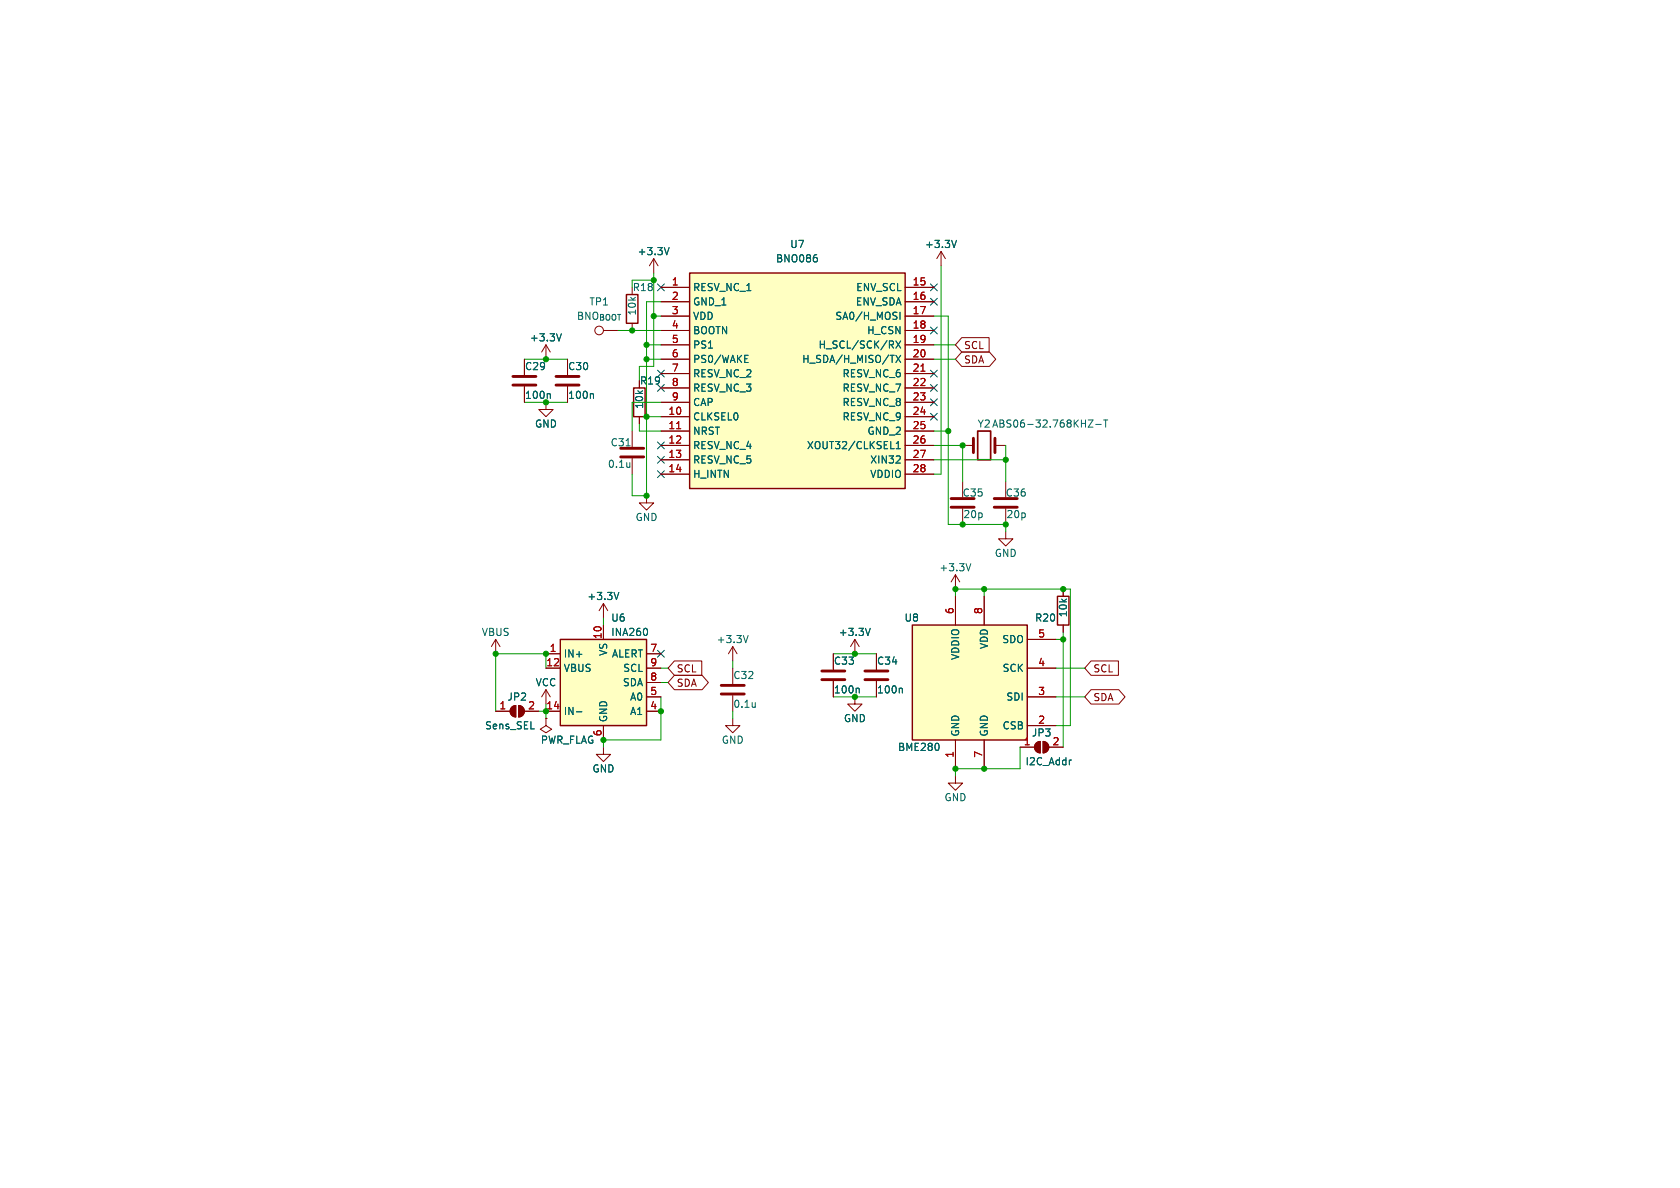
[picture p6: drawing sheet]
<svg xmlns="http://www.w3.org/2000/svg" width="297mm" height="210mm" viewBox="0 0 297 210" stroke-linecap="round" stroke-linejoin="round" font-family="sans-serif">
<path d="M186.9 105.4h2.1v5.1h-2.1z" fill="none" stroke="#840000" stroke-width=".25"/>
<path d="M188 104.1v1.3M188 110.5v1.3M106.7 132.1v1.3h-1.3l1.3 1.2 1.2-1.2h-1.2" fill="none" stroke="#840000" stroke-width=".18"/>
<path d="M161.3 110.5h20.3v20.3h-20.3z" fill="#ffffc2"/>
<path d="M161.3 110.5h20.3v20.3h-20.3z" fill="none" stroke="#840000" stroke-width=".25"/>
<g fill="none" stroke="#840000" stroke-width=".18">
<path d="M170.2 85.1v2.8M170.2 89.9v2.8M177.8 94v1.3h-1.3l1.3 1.2 1.3-1.2h-1.3M87.6 113l-.7 1.3M87.6 113l.8 1.3M87.6 113v2.6M129.5 114.3l-.7 1.3M129.5 114.3l.8 1.3M129.5 114.3v2.5M147.3 115.6v2.8M151.1 113l.8 1.3M151.1 113l-.7 1.3"/>
<path d="M151.1 113v2.6M154.9 115.6v2.8M168.9 101.6v2.5M168.9 105.4v5.1M168.9 101.6l-.8 1.3M168.9 101.6l.8 1.3M174 105.4v5.1M181.6 113h5.1M181.6 118.1h5.1M87.6 125.7h2.6M90.5 125l.7-.3v2a1.02 1.02 0 0 1-.9-.6 1.02 1.02 0 0 1 .2-1.1zM91.7 124.7a1.02 1.02 0 0 1 1 1 1.02 1.02 0 0 1-1 1z"/>
<path d="M92.7 125.7h2.5M96.5 121.9l-.7 1.3M96.5 121.9l.8 1.3M96.5 121.9v2.6M147.3 120.4v2.8M151.1 123.2v1.3h-1.2l1.2 1.2 1.3-1.2h-1.3M154.9 120.4v2.8M168.9 137.2v1.2h-1.3l1.3 1.3 1.3-1.3h-1.3M168.9 130.8v5.1M174 130.8v5.1M180.3 132.1h2.6M181.6 123.2h5.1"/>
<path d="M181.6 128.3h5.1M183.2 131.4l.7-.3v2a1.02 1.02 0 0 1-.9-.6 1.02 1.02 0 0 1 .2-1.1zM184.4 131.1a1.02 1.02 0 0 1 1 1 1.02 1.02 0 0 1-1 1zM185.4 132.1h2.6"/>
</g>
<path d="M171.6 99.6l-.4 1.3M132.3 112.3l-.5 1.3M153.9 111.1l-.5 1.2M151.7 121.7l.2 .1v.7M159.3 121.7l.2 .1v.7M166 131.6v.8M189.3 134.4h.1" fill="none" stroke="#006464" stroke-width=".18"/>
<g fill="#840000" stroke="#840000" stroke-width=".18">
<path d="M183.2 131.4l.7-.3v2a1.02 1.02 0 0 1-.9-.6 1.02 1.02 0 0 1 .2-1.1z"/>
<path d="M184.4 131.1a1.02 1.02 0 0 1 1 1 1.02 1.02 0 0 1-1 1z"/>
<path d="M90.5 125l.7-.3v2a1.02 1.02 0 0 1-.9-.6 1.02 1.02 0 0 1 .2-1.1z"/>
<path d="M91.7 124.7a1.02 1.02 0 0 1 1 1 1.02 1.02 0 0 1-1 1z"/>
</g>
<path d="M168.1 89.7h4.1M168.1 88.1h4.1M145.3 118.6h4.1M152.9 118.6h4.1M145.3 120.1h4.1M152.9 120.1h4.1" fill="none" stroke="#840000" stroke-width=".51"/>
<path d="M121.9 48.3h38.1v38.1h-38.1z" fill="#ffffc2"/>
<path d="M110.7 52.1h2.1v5.1h-2.1zM121.9 48.3h38.1v38.1h-38.1z" fill="none" stroke="#840000" stroke-width=".25"/>
<g fill="none" stroke="#840000" stroke-width=".18">
<path d="M111.8 57.2v1.2M115.6 45.7l-.8 1.3M115.6 45.7l.7 1.3M115.6 45.7v2.6M116.8 50.8h5.1M116.8 53.3h5.1M116.8 55.9h5.1M116.8 58.4h5.1M160 50.8h5.1M160 53.3h5.1M160 55.9h5.1M160 58.4h5.1"/>
<path d="M166.4 44.5l-.8 1.2M166.4 44.5l.7 1.2M166.4 44.5v2.5M96.5 71.1v1.3h-1.3l1.3 1.3 1.3-1.3h-1.3M111.8 76.2v2.8M116.8 61h5.1M116.8 63.5h5.1M116.8 66h5.1M116.8 68.6h5.1M116.8 71.1h5.1M116.8 73.7h5.1M116.8 76.2h5.1"/>
<path d="M116.8 78.7h5.1M160 61h5.1M160 63.5h5.1M160 66h5.1M160 68.6h5.1M160 71.1h5.1M160 73.7h5.1M160 76.2h5.1M160 78.7h5.1M170.2 78.7h1.9M175.9 78.7h1.9M111.8 81v2.8"/>
<path d="M114.3 87.6v1.3h-1.3l1.3 1.3 1.3-1.3h-1.3M116.8 81.3h5.1M116.8 83.8h5.1M160 81.3h5.1M160 83.8h5.1M177.8 85.1v2.8M177.8 89.9v2.8M106.7 106.7l-.8 1.3M106.7 106.7l.7 1.3M106.7 106.7v2.5M96.5 127v1.3l-1 .6 1 .6 1-.6-1-.6M96.5 127h.1"/>
<path d="M129.5 127v1.3h-1.2l1.2 1.2 1.3-1.2h-1.3"/>
</g>
<g fill="none" stroke="#006464" stroke-width=".18">
<path d="M118.3 43.8l-.4 1.2M144.4 45.6l.1 .2-.1 .4M159.1 55.2v1.3M169.1 42.5l-.4 1.3M110.7 78.8h.7M131.7 63.4h.4M131.7 64.1h.6M131.7 62.8h.6M157.5 79.3h.6M158.4 60.3l.8 1.2M158.4 62.8l.8 1.3M158.4 79.3h.8"/>
<path d="M158.4 78.4l.4-.4v1.3M159.2 60.3l-.8 1.2M159.2 62.8l-.8 1.3M192.4 74.2h.8l-.8 1.3h.8M193.7 75h1M195.1 74.2h.7M195.5 74.2v1.3M111.3 81.8v.8M111.3 82.5v.1M109.4 104.7l-.4 1.3"/>
</g>
<path d="M119.6 75.8h.7M162.8 65.6h.7" fill="none" stroke="#a90000" stroke-width=".18"/>
<path d="M109.7 79.2h4.1M172.1 77.5v2.5M175.9 77.5v2.5M109.7 80.8h4.1M175.8 89.7h4M175.8 88.1h4" fill="none" stroke="#840000" stroke-width=".51"/>
<path d="M172.8 76.2h2.3v5.1h-2.3z" fill="none" stroke="#840000" stroke-width=".3"/>
<path d="M99.1 113h15.2v15.3h-15.2z" fill="#ffffc2"/>
<path d="M112 68.6h2v5.1h-2zM99.1 113h15.2v15.3h-15.2z" fill="none" stroke="#840000" stroke-width=".25"/>
<g fill="none" stroke="#840000" stroke-width=".18">
<path d="M106.7 58.4h2.5M116.8 58.4h5.1M116.8 50.8h5.1M116.8 53.3h5.1M116.8 55.9h5.1M160 58.4h5.1M160 50.8h5.1M160 53.3h5.1M160 55.9h5.1M170 59.7h4.9v2.5h-4.9l-1.1-1.2zM92.7 63.5v2.8M92.7 68.3v2.8"/>
<path d="M96.5 61l.8 1.2M96.5 61l-.7 1.2M96.5 61v2.5M100.3 63.5v2.8M100.3 68.3v2.8M113 73.7v1.2M116.8 61h5.1M116.8 63.5h5.1M116.8 66h5.1M116.8 68.6h5.1M116.8 71.1h5.1M116.8 73.7h5.1"/>
<path d="M116.8 76.2h5.1M116.8 78.7h5.1M160 61h5.1M160 63.5h5.1M160 66h5.1M160 68.6h5.1M160 71.1h5.1M160 73.7h5.1M160 76.2h5.1M160 78.7h5.1M170 62.2h4.9l1.1 1.3-1.1 1.3h-4.9l-1.1-1.3zM116.8 81.3h5.1"/>
<path d="M116.8 83.8h5.1M160 81.3h5.1M160 83.8h5.1M96.5 115.6h2.6M96.5 118.1h2.6M106.7 110.5v2.5M114.3 115.6h2.5M114.3 118.1h2.5M119.2 119.4h4.9l1.1 1.3-1.1 1.2h-4.9l-1.1-1.2zM119.2 116.8h4.9v2.6h-4.9l-1.1-1.3zM129.5 118.1v2.8M147.3 115.6v2.8"/>
<path d="M154.9 115.6v2.8M168.9 105.4v5.1M174 105.4v5.1M181.6 118.1h5.1M181.6 113h5.1M188 104.1v1.3M188 110.5v1.3M192.9 116.8h4.8v2.6h-4.8l-1.1-1.3zM87.6 125.7h2.6M92.7 125.7h2.5M96.5 127h.1M96.5 125.7h2.6"/>
<path d="M106.7 128.3v2.5M114.3 125.7h2.5M114.3 120.7h2.5M114.3 123.2h2.5M129.5 122.9v2.8M147.3 120.4v2.8M154.9 120.4v2.8M168.9 130.8v5.1M174 130.8v5.1M180.3 132.1h2.6M181.6 123.2h5.1M181.6 128.3h5.1"/>
<path d="M185.4 132.1h2.6M192.9 121.9h4.9l1.1 1.3-1.1 1.3h-4.9l-1.1-1.3z"/>
<circle cx="105.9" cy="58.4" r=".76"/>
</g>
<g fill="none" stroke="#006464" stroke-width=".18">
<path d="M99.2 59l-.4 1.3M118.3 43.8l-.4 1.2M144.4 45.6l.1 .2-.1 .4M159.1 55.2v1.3M169.1 42.5l-.4 1.3M97.1 69.6l.2 .2v.6M104.7 69.6l.2 .2v.6M131.7 63.4h.4M131.7 64.1h.6M131.7 62.8h.6M157.5 79.3h.6M158.4 60.3l.8 1.2"/>
<path d="M158.4 62.8l.8 1.3M158.4 79.3h.8M158.4 78.4l.4-.4v1.3M159.2 60.3l-.8 1.2M159.2 62.8l-.8 1.3M109.4 104.7l-.4 1.3M114.4 111.2l.1 .4-.1 .6M153.9 111.1l-.5 1.2M101.9 125.8h1M133.5 124.2v.8M133.5 124.9v.1M151.7 121.7l.2 .1v.7"/>
<path d="M159.3 121.7l.2 .1v.7M166 131.6v.8M189.3 134.4h.1"/>
</g>
<path d="M90.7 66.5h4M90.7 68.1h4M98.3 66.5h4.1M98.3 68.1h4.1M127.5 121.2h4.1M127.5 122.7h4.1" fill="none" stroke="#840000" stroke-width=".51"/>
<g fill="none" stroke="#009600" stroke-width=".18">
<path d="M109.2 58.4h7.6M115.6 55.9h1.2M115.6 48.3v16.5h-2.6v2.5M115.6 49.5h-3.8v1.3M116.8 53.3h-2.5v34.3h-2.5v-3.8M165.1 55.9h2.5v36.8h10.2v1.3M166.4 47v36.8h-1.3M92.7 63.5h7.6M92.7 71.1h7.6M113 74.9v1.3h3.8M114.3 61h2.5M114.3 63.5h2.5"/>
<path d="M114.3 73.7h2.5M116.8 71.1h-5v5.1M165.1 78.7h5.1v6.4M165.1 76.2h2.5M165.1 61h3.8M165.1 63.5h3.8M177.8 78.7v6.4M165.1 81.3h12.7M96.5 118.1v-2.5h-8.9v10.1M106.7 109.2v1.3M116.8 118.1h1.3M129.5 116.8v1.3"/>
<path d="M147.3 115.6h7.6M168.9 105.4v-1.3h20.3v24.2h-2.5M174 104.1v1.3M186.7 118.1h5.1M186.7 113h1.3M188 111.8v20.3M95.2 125.7h1.3v1.3M116.8 123.2v7.6h-10.1v1.3M116.8 120.7h1.3M129.5 125.7v1.3M147.3 123.2h7.6M180.3 132.1v3.8h-11.4v1.3"/>
<path d="M186.7 123.2h5.1"/>
</g>
<g fill="none" stroke="#000084" stroke-width=".18">
<path d="M116.2 50.2l1.2 1.2M117.4 50.2l-1.2 1.2M164.5 52.7l1.2 1.2M164.5 50.2l1.2 1.2M164.5 57.8l1.2 1.2M165.7 52.7l-1.2 1.2M165.7 50.2l-1.2 1.2M165.7 57.8l-1.2 1.2M116.2 68l1.2 1.2M116.2 65.4l1.2 1.2M116.2 78.1l1.2 1.2M117.4 68l-1.2 1.2"/>
<path d="M117.4 65.4l-1.2 1.2M117.4 78.1l-1.2 1.2M164.5 73.1l1.2 1.2M164.5 70.5l1.2 1.2M164.5 68l1.2 1.2M164.5 65.4l1.2 1.2M165.7 73.1l-1.2 1.2M165.7 70.5l-1.2 1.2M165.7 68l-1.2 1.2M165.7 65.4l-1.2 1.2M116.2 83.2l1.2 1.2M116.2 80.7l1.2 1.2"/>
<path d="M117.4 83.2l-1.2 1.2M117.4 80.7l-1.2 1.2M116.2 115l1.2 1.2M117.4 115l-1.2 1.2"/>
</g>
<path d="M119.6 75.8h.7M162.8 65.6h.7" fill="none" stroke="#a90000" stroke-width=".18"/>
<g fill="#009600" stroke="#009600" stroke-width=".18">
<circle cx="96.5" cy="71.1" r=".46"/>
<circle cx="96.5" cy="63.5" r=".46"/>
<circle cx="114.3" cy="87.6" r=".46"/>
<circle cx="168.9" cy="135.9" r=".46"/>
<circle cx="174" cy="135.9" r=".46"/>
<circle cx="170.2" cy="92.7" r=".46"/>
<circle cx="174" cy="104.1" r=".46"/>
<circle cx="188" cy="113" r=".46"/>
<circle cx="188" cy="104.1" r=".46"/>
<circle cx="168.9" cy="104.1" r=".46"/>
<circle cx="151.1" cy="115.6" r=".46"/>
<circle cx="151.1" cy="123.2" r=".46"/>
<circle cx="114.3" cy="73.7" r=".46"/>
<circle cx="115.6" cy="55.9" r=".46"/>
<circle cx="114.3" cy="63.5" r=".46"/>
<circle cx="114.3" cy="61" r=".46"/>
<circle cx="111.8" cy="58.4" r=".46"/>
<circle cx="115.6" cy="49.5" r=".46"/>
<circle cx="167.6" cy="76.2" r=".46"/>
<circle cx="177.8" cy="81.3" r=".46"/>
<circle cx="177.8" cy="92.7" r=".46"/>
<circle cx="170.2" cy="78.7" r=".46"/>
<circle cx="96.5" cy="115.6" r=".46"/>
<circle cx="87.6" cy="115.6" r=".46"/>
<circle cx="106.7" cy="130.8" r=".46"/>
<circle cx="96.5" cy="125.7" r=".46"/>
<circle cx="116.8" cy="125.7" r=".46"/>
</g>
<g font-size="1.8" fill="#006464">
<text x="112.6" y="45.3">+3.3V</text>
<text x="137.1" y="46.6">BNO086</text>
<text x="139.6" y="44">U7</text>
<text x="163.4" y="44">+3.3V</text>
<text x="111.8" y="51.7">R18</text>
<text x="122.4" y="51.7">RESV_NC_1</text>
<text x="151.3" y="51.7">ENV_SCL</text>
<text x="101.9" y="56.7">BNO_{BOOT}</text>
<text x="104.1" y="54.2">TP1</text>
<text x="112.6" y="55.9" transform="rotate(-90 112.6 55.9)">10k</text>
<text x="122.4" y="54.2">GND_1</text>
<text x="122.4" y="56.7">VDD</text>
<text x="122.4" y="59.3">BOOTN</text>
<text x="147.6" y="56.7">SA0/H_MOSI</text>
<text x="151.2" y="54.2">ENV_SDA</text>
<text x="153.2" y="59.3">H_CSN</text>
<text x="92.7" y="65.6">C29</text>
<text x="93.6" y="60.6">+3.3V</text>
<text x="100.3" y="65.6">C30</text>
<text x="122.4" y="61.8">PS1</text>
<text x="122.4" y="64.4">PS0/WAKE</text>
<text x="141.7" y="64.4">H_SDA/H_MISO/TX</text>
<text x="144.6" y="61.8">H_SCL/SCK/RX</text>
<text x="92.7" y="70.7">100n</text>
<text x="100.3" y="70.7">100n</text>
<text x="122.4" y="66.9">RESV_NC_2</text>
<text x="122.4" y="69.4">RESV_NC_3</text>
<text x="122.4" y="72">CAP</text>
<text x="148.8" y="66.9">RESV_NC_6</text>
<text x="148.8" y="69.4">RESV_NC_7</text>
<text x="148.8" y="72">RESV_NC_8</text>
<text x="94.5" y="75.8">GND</text>
<text x="113.9" y="72.4" transform="rotate(-90 113.9 72.4)">10k</text>
<text x="122.4" y="74.5">CLKSEL0</text>
<text x="122.4" y="77.1">NRST</text>
<text x="148.8" y="74.5">RESV_NC_9</text>
<text x="153.3" y="77.1">GND_2</text>
<text x="172.7" y="75.8">Y2 ABS06-32.768KHZ-T</text>
<text x="107.4" y="82.9">0.1u</text>
<text x="107.9" y="79.1">C31</text>
<text x="122.4" y="79.6">RESV_NC_4</text>
<text x="122.4" y="82.1">RESV_NC_5</text>
<text x="142.6" y="79.6">XOUT32/CLKSEL1</text>
<text x="153.7" y="82.1">XIN32</text>
<text x="122.4" y="84.7">H_INTN</text>
<text x="153.7" y="84.7">VDDIO</text>
<text x="170.1" y="88">C35</text>
<text x="177.7" y="88">C36</text>
<text x="112.3" y="92.3">GND</text>
<text x="170.2" y="91.8">20p</text>
<text x="177.8" y="91.8">20p</text>
<text x="166" y="101.2">+3.3V</text>
<text x="175.8" y="98.7">GND</text>
<text x="103.7" y="106.3">+3.3V</text>
<text x="85.1" y="112.6">VBUS</text>
<text x="108" y="110.1">U6</text>
<text x="108" y="112.6">INA260</text>
<text x="126.6" y="113.9">+3.3V</text>
<text x="148.2" y="112.6">+3.3V</text>
<text x="159.8" y="110.1">U8</text>
<text x="177.1" y="113.9">SDO</text>
<text x="182.9" y="110.1">R20</text>
<text x="188.8" y="109.2" transform="rotate(-90 188.8 109.2)">10k</text>
<text x="99.6" y="116.4">IN+</text>
<text x="99.6" y="119">VBUS</text>
<text x="107.5" y="116" transform="rotate(-90 107.5 116)">VS</text>
<text x="108.1" y="116.4">ALERT</text>
<text x="110.1" y="119">SCL</text>
<text x="147.3" y="117.7">C33</text>
<text x="154.9" y="117.7">C34</text>
<text x="169.8" y="116.8" transform="rotate(-90 169.8 116.8)">VDDIO</text>
<text x="174.9" y="114.8" transform="rotate(-90 174.9 114.8)">VDD</text>
<text x="177.1" y="119">SCK</text>
<text x="89.6" y="124.1">JP2</text>
<text x="94.6" y="121.5">VCC</text>
<text x="110" y="121.5">SDA</text>
<text x="111.3" y="124.1">A0</text>
<text x="129.5" y="120.2">C32</text>
<text x="129.5" y="125.3">0.1u</text>
<text x="147.3" y="122.8">100n</text>
<text x="154.9" y="122.8">100n</text>
<text x="177.8" y="124.1">SDI</text>
<text x="85.7" y="129.1">Sens_SEL</text>
<text x="95.5" y="131.7">PWR_FLAG</text>
<text x="99.6" y="126.6">IN-</text>
<text x="107.5" y="127.8" transform="rotate(-90 107.5 127.8)">GND</text>
<text x="111.3" y="126.6">A1</text>
<text x="127.5" y="131.7">GND</text>
<text x="149.1" y="127.9">GND</text>
<text x="169.8" y="130.3" transform="rotate(-90 169.8 130.3)">GND</text>
<text x="174.9" y="130.3" transform="rotate(-90 174.9 130.3)">GND</text>
<text x="177.1" y="129.1">CSB</text>
<text x="182.3" y="130.4">JP3</text>
<text x="104.6" y="136.8">GND</text>
<text x="158.7" y="132.9">BME280</text>
<text x="181.2" y="135.5">I2C_Addr</text>
<text x="166.9" y="141.8">GND</text>
</g>
<g font-size="1.8" fill="#a90000">
<text x="118.7" y="50.5">1</text>
<text x="118.7" y="53.1">2</text>
<text x="161.2" y="50.5">15</text>
<text x="161.2" y="53.1">16</text>
<text x="118.7" y="55.6">3</text>
<text x="118.7" y="58.2">4</text>
<text x="161.2" y="55.6">17</text>
<text x="161.2" y="58.2">18</text>
<text x="118.7" y="60.7">5</text>
<text x="118.7" y="63.2">6</text>
<text x="118.7" y="65.8">7</text>
<text x="161.2" y="60.7">19</text>
<text x="161.2" y="63.2">20</text>
<text x="161.2" y="65.8">21</text>
<text x="118.7" y="68.3">8</text>
<text x="118.7" y="70.9">9</text>
<text x="161.2" y="68.3">22</text>
<text x="161.2" y="70.9">23</text>
<text x="118.1" y="73.4">10</text>
<text x="118.1" y="75.9">11</text>
<text x="161.2" y="73.4">24</text>
<text x="161.2" y="75.9">25</text>
<text x="118.1" y="78.5">12</text>
<text x="118.1" y="81">13</text>
<text x="118.1" y="83.6">14</text>
<text x="161.2" y="78.5">26</text>
<text x="161.2" y="81">27</text>
<text x="161.2" y="83.6">28</text>
<text x="106.4" y="113.1" transform="rotate(-90 106.4 113.1)">10</text>
<text x="168.7" y="108.7" transform="rotate(-90 168.7 108.7)">6</text>
<text x="173.7" y="108.7" transform="rotate(-90 173.7 108.7)">8</text>
<text x="183.4" y="112.8">5</text>
<text x="96.5" y="117.9">12</text>
<text x="97.1" y="115.3">1</text>
<text x="114.9" y="115.3">7</text>
<text x="114.9" y="117.9">9</text>
<text x="183.4" y="117.9">4</text>
<text x="88.2" y="125.5">1</text>
<text x="93.3" y="125.5">2</text>
<text x="96.5" y="125.5">14</text>
<text x="114.9" y="120.4">8</text>
<text x="114.9" y="122.9">5</text>
<text x="114.9" y="125.5">4</text>
<text x="183.4" y="122.9">3</text>
<text x="106.4" y="130.2" transform="rotate(-90 106.4 130.2)">6</text>
<text x="180.9" y="131.8">1</text>
<text x="183.4" y="128">2</text>
<text x="186" y="131.8">2</text>
<text x="168.7" y="134.1" transform="rotate(-90 168.7 134.1)">1</text>
<text x="173.7" y="134.1" transform="rotate(-90 173.7 134.1)">7</text>
</g>
<g font-size="1.8" fill="#840000">
<text x="170.3" y="61.9">SCL</text>
<text x="170.3" y="64.5">SDA</text>
<text x="113" y="68.2">R19</text>
<text x="119.5" y="119.1">SCL</text>
<text x="193.2" y="119.1">SCL</text>
<text x="119.5" y="121.6">SDA</text>
<text x="193.2" y="124.1">SDA</text>
</g>
</svg>
